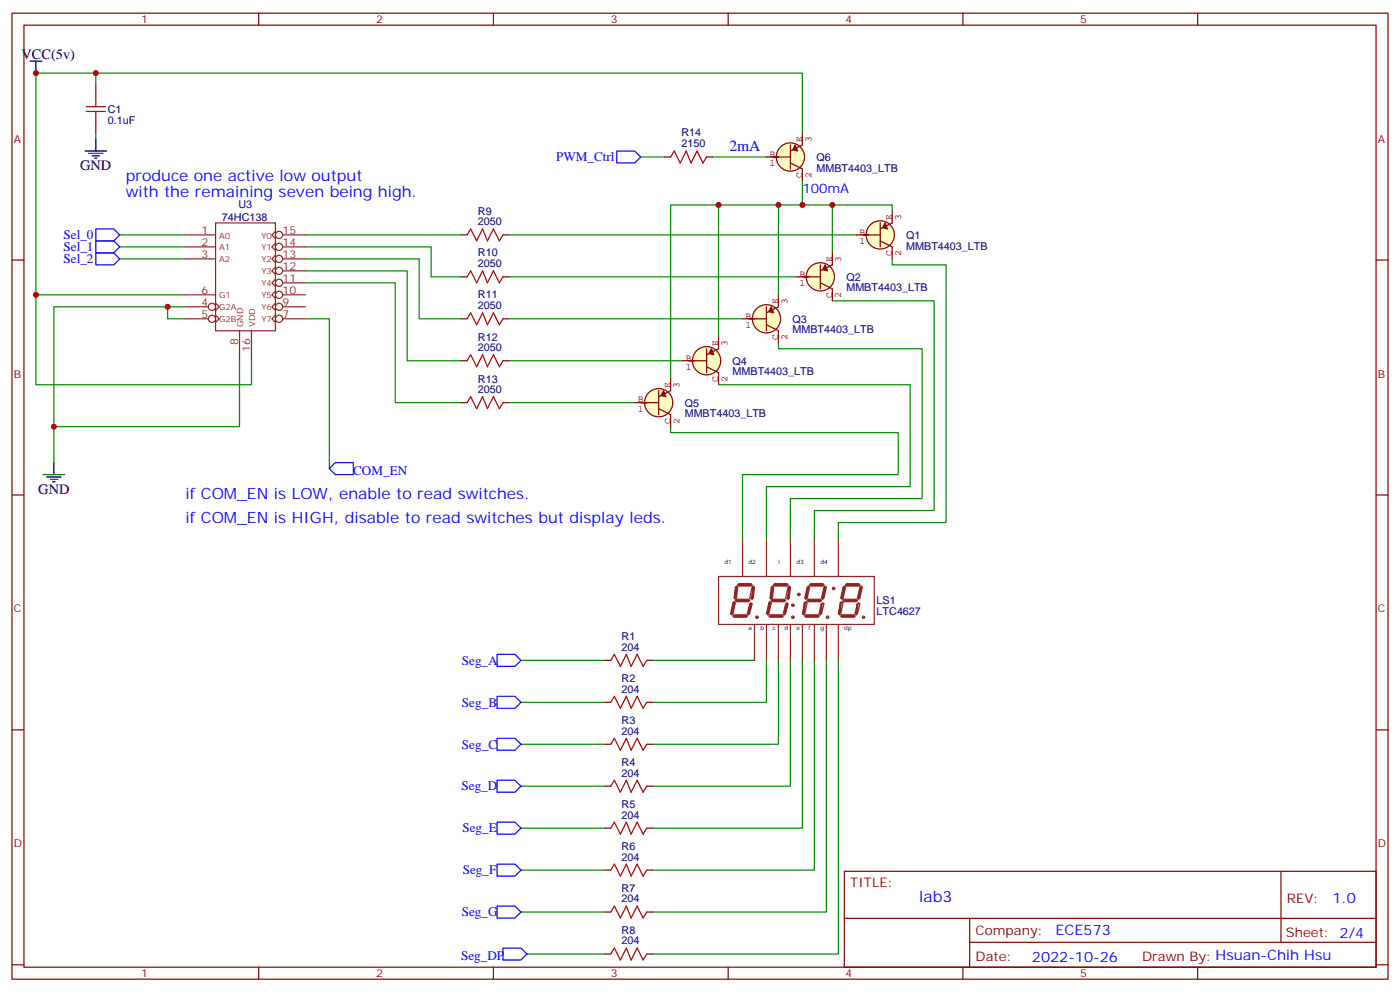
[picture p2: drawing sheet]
<svg xmlns="http://www.w3.org/2000/svg" width="412mm" height="292mm" viewBox="0 0 412 292" stroke-linecap="round" stroke-linejoin="round" font-family="sans-serif">
<g fill="none" stroke="#870000" stroke-width=".35">
<path d="M3.5 3.9h405.4v284.3h-405.4zM7.1 7.4h398.2v277.3h-398.2zM76.2 3.9v3.5M145.3 3.9v3.5M214.5 3.9v3.5M283.6 3.9v3.5M352.8 3.9v3.5M28.2 25v3.6M28.2 35.6v3.6M195.8 46.2h1.8M208.1 46.2h1.8M3.5 76.6h3.6"/>
<path d="M405.3 76.6h3.6M3.5 145.7h3.6M405.3 145.7h3.6M3.5 214.8h3.6M405.3 214.8h3.6M248.7 256.5h156.6v28.2h-156.6zM377.3 256.5v20.9M248.7 270.3h156.5M285.6 277.4h119.6M285.6 270.3v14.1M3.5 284h3.6M76.2 284.7v3.5"/>
<path d="M145.3 284.7v3.5M214.5 284.7v3.5M283.6 284.7v3.5M352.8 284.7v3.5M405.3 284h3.6"/>
</g>
<g fill="none" stroke="#008700" stroke-width=".35">
<path d="M28.2 21.5h208.2v17.7M28.2 39.2v1.7M188.7 46.2h7.1M209.9 46.2h15.9M236.4 53.3v7M149.9 69.1h102.3M211.7 60.3v38.8M229.3 60.3v26.5M245.2 60.3v14.1M262.8 62.1v-1.8h-65.2v51.2M262.8 76.2v1.8h15.9v75.8h-31.8v5.3M90 93.8h7v44.1"/>
<path d="M149.9 93.8h68.8M149.9 81.5h84.7M245.2 88.5h30v61.8h-35.3v8.8M149.9 118.5h37.1M149.9 106.2h51.2M211.7 113.2h56.4v30h-42.3v15.9M229.3 100.9v1.8h42.3v44.1h-38.8v12.3M197.6 125.6v1.8h67v12.3h-45.9v19.4"/>
</g>
<path d="M181.7 44.4h5.3l1.7 1.8-1.7 1.8h-5.3zM98.8 136.2h5.3v3.5h-5.3l-1.8-1.8z" fill="none" stroke="#00f" stroke-width=".35"/>
<path d="M25 44.4h6.4M26.1 45.2h4.2M27.2 45.9h2.1M27.9 46.6h.7M28.2 40.9v3.5" fill="none" stroke="#000" stroke-width=".35"/>
<path d="M25.4 31.4h5.6M25.4 32.8h5.6M28.2 28.6v2.8M28.2 32.8v2.8M197.6 46.2l1-1.8 1.8 3.6 1.7-3.6 1.5 3.6 1.7-3.6 1.8 3.6 1-1.8" fill="none" stroke="#a10000" stroke-width=".35"/>
<circle cx="232.8" cy="46.2" r="4.2" fill="#ffffc2" stroke="#850000" stroke-width=".35"/>
<path d="M234.2 42.7l.7 1.7-1.4-.3z" fill="#850000" stroke="#850000" stroke-width=".35"/>
<path d="M236.4 39.2v3.5l-3.6 1.7M225.8 46.2h7M232.8 48l3.6 1.7v3.6M232.8 42.7v7" fill="none" stroke="#850000" stroke-width=".35"/>
<circle cx="194" cy="118.5" r="4.2" fill="#ffffc2" stroke="#850000" stroke-width=".35"/>
<path d="M195.4 115l.7 1.8-1.4-.4z" fill="#850000" stroke="#850000" stroke-width=".35"/>
<path d="M187 118.5h7M194 115v7.1M197.6 111.5v3.5l-3.6 1.8M194 120.3l3.6 1.8v3.5" fill="none" stroke="#850000" stroke-width=".35"/>
<circle cx="208.1" cy="106.2" r="4.2" fill="#ffffc2" stroke="#850000" stroke-width=".35"/>
<path d="M209.5 102.7l.8 1.7-1.5-.3z" fill="#850000" stroke="#850000" stroke-width=".35"/>
<path d="M211.7 99.1v3.6l-3.6 1.7M201.1 106.2h7M208.1 107.9l3.6 1.8v3.5M208.1 102.7v7" fill="none" stroke="#850000" stroke-width=".35"/>
<circle cx="225.8" cy="93.8" r="4.2" fill="#ffffc2" stroke="#850000" stroke-width=".35"/>
<path d="M227.2 90.3l.7 1.8-1.4-.4z" fill="#850000" stroke="#850000" stroke-width=".35"/>
<path d="M218.7 93.8h7.1M225.8 95.6l3.5 1.8v3.5M225.8 90.3v7.1M229.3 86.8v3.5l-3.5 1.8" fill="none" stroke="#850000" stroke-width=".35"/>
<circle cx="241.7" cy="81.5" r="4.2" fill="#ffffc2" stroke="#850000" stroke-width=".35"/>
<path d="M243.1 78l.7 1.7-1.4-.3z" fill="#850000" stroke="#850000" stroke-width=".35"/>
<path d="M241.7 78v7M245.2 74.4v3.6l-3.5 1.7M234.6 81.5h7.1M241.7 83.3l3.5 1.7v3.5" fill="none" stroke="#850000" stroke-width=".35"/>
<circle cx="259.3" cy="69.1" r="4.2" fill="#ffffc2" stroke="#850000" stroke-width=".35"/>
<path d="M260.7 65.6l.7 1.8-1.4-.4z" fill="#850000" stroke="#850000" stroke-width=".35"/>
<path d="M252.2 69.1h7.1M259.3 70.9l3.5 1.8v3.5M259.3 65.6v7.1M262.8 62.1v3.5l-3.5 1.8" fill="none" stroke="#850000" stroke-width=".35"/>
<g fill="none" stroke="#008700" stroke-width=".35">
<path d="M28.2 25v-3.5h-17.6v91.7h63.5v-7M35.3 69.1h19.4M35.3 76.2h19.4M35.3 72.7h19.4M90 79.7h29.9v26.5h15.9M90 76.2h33.5v17.6h12.3M90 72.7h37v8.8h8.8M90 69.1h45.8M10.6 86.8h44.1M49.4 90.3v3.5h5.3M54.7 90.3h-38.8v45.9M90 83.3h26.4v35.2h19.4"/>
<path d="M70.6 106.2v19.4h-54.7M153.5 194.4h24.7M192.3 194.4h29.9M225.8 194.4v12.3h-33.5M229.3 194.4v24.7h-37M232.8 194.4v37h-40.5M236.4 194.4v49.4h-44.1M239.9 194.4v61.7h-47.6M243.4 194.4v74.1h-51.1M246.9 194.4v86.4h-54.6M153.5 206.7h24.7M153.5 219.1h24.7"/>
<path d="M153.5 231.4h24.7M153.5 243.8h24.7M153.5 256.1h24.7M153.5 268.5h24.7M155.2 280.8h23"/>
</g>
<g fill="none" stroke="#a10000" stroke-width=".35">
<path d="M137.6 69.1l1-1.7 1.8 3.5 1.8-3.5 1.4 3.5 1.7-3.5 1.8 3.5 1.1-1.8M137.6 93.8l1-1.7 1.8 3.5 1.8-3.5 1.4 3.5 1.7-3.5 1.8 3.5 1.1-1.8M137.6 81.5l1-1.8 1.8 3.6 1.8-3.6 1.4 3.6 1.7-3.6 1.8 3.6 1.1-1.8M137.6 118.5l1-1.7 1.8 3.5 1.8-3.5 1.4 3.5 1.7-3.5 1.8 3.5 1.1-1.8M137.6 106.2l1-1.8 1.8 3.5 1.8-3.5 1.4 3.5 1.7-3.5 1.8 3.5 1.1-1.7M179.9 194.4l1.1-1.8 1.7 3.5 1.8-3.5 1.4 3.5 1.8-3.5 1.7 3.5 1.1-1.7M179.9 219.1l1.1-1.8 1.7 3.5 1.8-3.5 1.4 3.5 1.8-3.5 1.7 3.5 1.1-1.7M179.9 206.7l1.1-1.7 1.7 3.5 1.8-3.5 1.4 3.5 1.8-3.5 1.7 3.5 1.1-1.8M179.9 231.4l1.1-1.7 1.7 3.5 1.8-3.5 1.4 3.5 1.8-3.5 1.7 3.5 1.1-1.8M179.9 256.1l1.1-1.7 1.7 3.5 1.8-3.5 1.4 3.5 1.8-3.5 1.7 3.5 1.1-1.8M179.9 243.8l1.1-1.8 1.7 3.5 1.8-3.5 1.4 3.5 1.8-3.5 1.7 3.5 1.1-1.7M179.9 268.5l1.1-1.8 1.7 3.5 1.8-3.5 1.4 3.5 1.8-3.5 1.7 3.5 1.1-1.7"/>
<path d="M179.9 280.8l1.1-1.8 1.7 3.6 1.8-3.6 1.4 3.6 1.8-3.6 1.7 3.6 1.1-1.8"/>
</g>
<g fill="none" stroke="#870000" stroke-width=".35">
<path d="M135.8 69.1h1.8M148.2 69.1h1.7M135.8 93.8h1.8M135.8 81.5h1.8M148.2 93.8h1.7M148.2 81.5h1.7M135.8 118.5h1.8M135.8 106.2h1.8M148.2 118.5h1.7M148.2 106.2h1.7M178.2 194.4h1.7M190.5 194.4h1.8"/>
<path d="M178.2 219.1h1.7M178.2 206.7h1.7M190.5 219.1h1.8M190.5 206.7h1.8M178.2 231.4h1.7M190.5 231.4h1.8M178.2 256.1h1.7M178.2 243.8h1.7M190.5 256.1h1.8M190.5 243.8h1.8M178.2 268.5h1.7M190.5 268.5h1.8"/>
<path d="M178.2 280.8h1.7M190.5 280.8h1.8"/>
</g>
<path d="M8.8 18h3.5M10.6 18v3.5M12.7 139.7h6.3M15.9 136.2v3.5M13.8 140.4h4.2M14.8 141.1h2.1M15.5 141.8h.7" fill="none" stroke="#000" stroke-width=".35"/>
<path d="M28.2 74.4h5.3l1.8 1.8-1.8 1.8h-5.3zM28.2 70.9h5.3l1.8 1.8-1.8 1.7h-5.3zM28.2 67.4h5.3l1.8 1.7-1.8 1.8h-5.3zM146.4 192.6h5.3l1.8 1.8-1.8 1.7h-5.3zM146.4 217.3h5.3l1.8 1.8-1.8 1.7h-5.3zM146.4 205h5.3l1.8 1.7-1.8 1.8h-5.3zM146.4 229.7h5.3l1.8 1.7-1.8 1.8h-5.3zM146.4 254.4h5.3l1.8 1.7-1.8 1.8h-5.3zM146.4 242h5.3l1.8 1.8-1.8 1.7h-5.3zM146.4 266.7h5.3l1.8 1.8-1.8 1.7h-5.3zM148.2 279h5.3l1.7 1.8-1.7 1.8h-5.3z" fill="none" stroke="#00f" stroke-width=".35"/>
<g fill="none" stroke="#8c2424" stroke-width=".35">
<path d="M54.7 69.1h8.8M54.7 72.7h8.8M54.7 76.2h8.8M63.5 65.6h17.6v31.8h-17.6zM81.1 78.7l-1 1 1 1.1M81.1 75.1l-1 1.1 1 1.1M81.1 71.6l-1 1.1 1 1M81.1 68.1l-1 1 1 1.1M83.3 69.1h6.7M83.3 72.7h6.7M83.3 76.2h6.7M83.3 79.7h6.7"/>
<path d="M54.7 90.3h6.7M54.7 93.8h6.7M54.7 86.8h8.8M63.5 89.3l1.1 1-1.1 1.1M63.5 92.8l1.1 1-1.1 1.1M70.6 97.4v8.8M74.1 97.4v8.8M81.1 92.8l-1 1 1 1.1M81.1 89.3l-1 1 1 1.1M81.1 85.7l-1 1.1 1 1M81.1 82.2l-1 1.1 1 1M83.3 90.3h6.7"/>
<path d="M83.3 93.8h6.7M83.3 86.8h6.7M83.3 83.3h6.7M218.7 159.1v10.6M225.8 159.1v10.6M232.8 159.1v10.6M239.9 159.1v10.6M246.9 159.1v10.6M211.7 169.7h45.8v14.1h-45.8zM216.3 177.1l.3 .3-.7 3.2-.4 .4-.3-.4 .7-3.2zM216.6 176.7l.7-.3h3.2l.3 .3-.3 .4h-3.5zM216.6 172.9l.4-.4 .3 .4-.3 3.1-.4 .4-.3-.4z"/>
<path d="M217.3 172.2l.4-.4h3.5l.3 .4-.3 .3h-3.5zM220.8 177.8l.4-.4 .3 .4-.7 2.8-.3 .4-.4-.4zM221.9 172.5l.3 .4-.3 3.1-.4 .4-.7-.4 .7-3.1zM226.8 177.1l.4 .3-.7 3.2-.4 .4-.3-.4 .7-3.2zM227.2 172.9l.3-.4 .4 .4-.4 3.1-.3 .4-.4-.4zM227.2 176.7l.7-.3h3.2l.3 .3-.3 .4h-3.6zM227.9 172.2l.3-.4h3.6l.3 .4-.3 .3h-3.6zM231.4 177.8l.4-.4 .3 .4-.7 2.8-.3 .4-.4-.4zM232.1 172.9l.4-.4 .3 .4-.3 3.1-.4 .4-.7-.4zM233.2 178.2h.3M234.9 175h.4M237.1 177.4l.3-.3 .4 .3-.7 3.2-.4 .4-.3-.4z"/>
<path d="M238.1 176.4h3.6l.3 .3-.3 .4h-3.6l-.3-.4zM238.1 172.5l.4 .4-.7 3.1-.4 .4-.3-.4 .7-3.1zM238.5 172.2l.3-.4h3.6l.3 .4-.3 .3h-3.6zM242 177.8l.4-.4 .3 .4-.7 2.8-.3 .4-.4-.4zM242.7 172.9l.4-.4 .3 .4-.7 3.1-.3 .4-.4-.4zM245.5 173.2h.4M247.6 177.4l.4-.3 .4 .3-.8 3.2-.3 .4-.4-.4zM248.4 172.9l.3-.4 .4 .4-.7 3.1-.4 .4-.4-.4zM248.7 176.4h3.5l.4 .3-.4 .4h-3.5l-.3-.4zM249.1 172.2l.3-.4h3.5l.4 .4-.4 .3h-3.5zM252.6 177.8l.3-.4 .4 .4-.7 2.8-.4 .4-.3-.4zM253.3 172.9l.3-.4 .4 .4-.7 3.1-.4 .4-.3-.4z"/>
<path d="M215.9 181.3l.4-.3h3.5l.3 .3-.3 .4h-3.5zM222.2 183.8v10.6M222.6 181.7h.4M225.8 183.8v10.6M226.5 181.3l.3-.3h3.6l.3 .3-.3 .4h-3.6zM229.3 183.8v10.6M232.8 183.8v10.6M233.2 181.7h.3M236.4 183.8v10.6M237.1 181.3l.3-.3h3.5l.4 .3-.4 .4h-3.5zM239.9 183.8v10.6M243.4 183.8v10.6"/>
<path d="M243.8 181.7h.3M246.9 183.8v10.6M247.6 181.3l.4-.3h3.5l.4 .3-.4 .4h-3.5zM254.4 181.7h.3"/>
<circle cx="82.2" cy="79.7" r="1.06"/>
<circle cx="82.2" cy="76.2" r="1.06"/>
<circle cx="82.2" cy="72.7" r="1.06"/>
<circle cx="82.2" cy="69.1" r="1.06"/>
<circle cx="62.4" cy="90.3" r="1.06"/>
<circle cx="62.4" cy="93.8" r="1.06"/>
<circle cx="82.2" cy="90.3" r="1.06"/>
<circle cx="82.2" cy="83.3" r="1.06"/>
<circle cx="82.2" cy="86.8" r="1.06"/>
<circle cx="82.2" cy="93.8" r="1.06"/>
<circle cx="233.5" cy="178.2" r=".35"/>
<circle cx="235.3" cy="175" r=".35"/>
<circle cx="245.5" cy="173.2" r=".35"/>
<circle cx="223" cy="181.7" r=".35"/>
<circle cx="233.5" cy="181.7" r=".35"/>
<circle cx="243.8" cy="181.7" r=".35"/>
<circle cx="254.4" cy="181.7" r=".35"/>
</g>
<g fill="none" stroke="#8c2424" stroke-width=".71">
<path d="M216.3 177.4l-.8 3.2M217 176.7h3.5M217 172.9l-.4 3.1M217.7 172.2h3.5M221.2 177.8l-.7 2.8M221.9 172.9l-.4 3.1M226.8 177.4l-.7 3.2M227.5 172.9l-.3 3.1M227.5 176.7h3.6M228.2 172.2h3.6M231.8 177.8l-.7 2.8M232.5 172.9l-.4 3.1"/>
<path d="M237.1 177.4l-.4 3.2M238.1 176.7h3.6M238.1 172.9l-.7 3.1M238.8 172.2h3.6M242 177.8l-.3 2.8M243.1 172.9l-.7 3.1M247.6 177.4l-.3 3.2M248.7 176.7h3.5M248.7 172.9l-.7 3.1M249.4 172.2h3.5M252.6 177.8l-.4 2.8M253.6 172.9l-.7 3.1"/>
<path d="M216.6 181.3h3.2M227.2 181.3h3.2M237.4 181.3h3.5M248 181.3h3.5"/>
</g>
<g fill="#c00">
<circle cx="28.2" cy="21.5" r=".88"/>
<circle cx="10.6" cy="21.5" r=".88"/>
<circle cx="10.6" cy="86.8" r=".88"/>
<circle cx="236.4" cy="60.3" r=".88"/>
<circle cx="245.2" cy="60.3" r=".88"/>
<circle cx="229.3" cy="60.3" r=".88"/>
<circle cx="211.7" cy="60.3" r=".88"/>
<circle cx="15.9" cy="125.6" r=".88"/>
<circle cx="49.4" cy="90.3" r=".88"/>
</g>
<g font-size="4.6" fill="#00f">
<text x="214.8" y="44.4">2mA</text>
<text x="37" y="53.3">produce one active low output</text>
<text x="37" y="57.9">with the remaining seven being high.</text>
<text x="54.7" y="146.8">if COM_EN is LOW, enable to read switches.</text>
<text x="54.7" y="153.8">if COM_EN is HIGH, disable to read switches but display leds.</text>
<text x="270.8" y="265.5">lab3</text>
</g>
<g font-size="4.2">
<text x="6.3" y="17.3">VCC(5v)</text>
<text x="23.6" y="50.1">GND</text>
<text x="11.3" y="145.3">GND</text>
</g>
<g font-size="4.2" fill="#00f">
<text x="392.5" y="265.7">1.0</text>
<text x="310.9" y="275.3">ECE573</text>
<text x="304" y="283.1">2022-10-26</text>
</g>
<g font-size="3.9" fill="#00f">
<text x="163.8" y="47.4">PWM_Ctrl</text>
<text x="236.4" y="56.8">100mA</text>
<text x="18.7" y="70.4">Sel_0</text>
<text x="18.7" y="77.5">Sel_2</text>
<text x="18.7" y="73.9">Sel_1</text>
<text x="104" y="139.7">COM_EN</text>
<text x="136" y="195.6">Seg_A</text>
<text x="136.1" y="208">Seg_B</text>
<text x="136.1" y="220.3">Seg_C</text>
<text x="136" y="232.7">Seg_D</text>
<text x="136.2" y="245">Seg_E</text>
<text x="136.3" y="257.4">Seg_F</text>
<text x="136" y="269.7">Seg_G</text>
<text x="135.8" y="282.6">Seg_DP</text>
</g>
<g font-size="3.9" fill="#800">
<text x="250.5" y="261.1">TITLE:</text>
<text x="379.1" y="265.7">REV:</text>
<text x="287.4" y="275.3">Company:</text>
<text x="378.7" y="275.9">Sheet: 2/4</text>
<text x="287.4" y="282.9">Date:</text>
<text x="336.4" y="283">Drawn By: Hsuan-Chih Hsu</text>
</g>
<g font-size="3.2" fill="#800">
<text x="41.6" y="6.9">1</text>
<text x="110.8" y="6.9">2</text>
<text x="179.9" y="6.9">3</text>
<text x="249.1" y="6.9">4</text>
<text x="318.2" y="6.9">5</text>
<text x="4.1" y="42">A</text>
<text x="405.9" y="42">A</text>
<text x="4.1" y="111.1">B</text>
<text x="405.9" y="111.1">B</text>
<text x="4.1" y="180.3">C</text>
<text x="405.9" y="180.3">C</text>
<text x="4.1" y="249.4">D</text>
<text x="405.9" y="249.4">D</text>
<text x="41.6" y="287.7">1</text>
<text x="110.8" y="287.7">2</text>
<text x="179.9" y="287.7">3</text>
<text x="249.1" y="287.7">4</text>
<text x="318.2" y="287.7">5</text>
</g>
<g font-size="3.2" fill="#000080">
<text x="31.8" y="33.2">C1</text>
<text x="31.7" y="36.5">0.1uF</text>
<text x="200.7" y="40.2">R14</text>
<text x="200.7" y="43.4">2150</text>
<text x="240.5" y="47.4">Q6</text>
<text x="240.5" y="50.5">MMBT4403_LTB</text>
<text x="65.4" y="65">74HC138</text>
<text x="70.2" y="61.2">U3</text>
<text x="140.8" y="63.1">R9</text>
<text x="140.8" y="66.3">2050</text>
<text x="267" y="70.3">Q1</text>
<text x="140.8" y="75.5">R10</text>
<text x="267" y="73.4">MMBT4403_LTB</text>
<text x="140.8" y="78.7">2050</text>
<text x="249.3" y="82.7">Q2</text>
<text x="140.8" y="87.8">R11</text>
<text x="249.3" y="85.8">MMBT4403_LTB</text>
<text x="140.8" y="91">2050</text>
<text x="233.4" y="95">Q3</text>
<text x="140.8" y="100.2">R12</text>
<text x="233.4" y="98.1">MMBT4403_LTB</text>
<text x="140.8" y="103.4">2050</text>
<text x="215.8" y="107.4">Q4</text>
<text x="140.8" y="112.6">R13</text>
<text x="215.8" y="110.5">MMBT4403_LTB</text>
<text x="140.8" y="115.7">2050</text>
<text x="201.7" y="119.7">Q5</text>
<text x="201.7" y="122.8">MMBT4403_LTB</text>
<text x="258.2" y="177.8">LS1</text>
<text x="258.2" y="181">LTC4627</text>
<text x="183.1" y="191.6">204</text>
<text x="183.1" y="188.4">R1</text>
<text x="183.1" y="203.9">204</text>
<text x="183.1" y="200.7">R2</text>
<text x="183.1" y="213.1">R3</text>
<text x="183.1" y="216.3">204</text>
<text x="183.1" y="225.4">R4</text>
<text x="183.1" y="228.6">204</text>
<text x="183.1" y="237.8">R5</text>
<text x="183.1" y="240.9">204</text>
<text x="183.1" y="250.1">R6</text>
<text x="183.1" y="253.3">204</text>
<text x="183.1" y="262.5">R7</text>
<text x="183.1" y="265.6">204</text>
<text x="183.1" y="274.8">R8</text>
<text x="183.1" y="278">204</text>
</g>
<g font-size="3.2" fill="#8d2323">
<text x="59.4" y="68.8">1</text>
<text x="83.3" y="68.8">15</text>
<text x="59.4" y="72.3">2</text>
<text x="59.4" y="75.8">3</text>
<text x="83.3" y="75.8">13</text>
<text x="83.3" y="72.3">14</text>
<text x="83.3" y="82.9">11</text>
<text x="83.3" y="79.4">12</text>
<text x="59.4" y="90">4</text>
<text x="59.4" y="86.4">6</text>
<text x="83.3" y="90">9</text>
<text x="83.3" y="86.4">10</text>
<text x="59.4" y="93.5">5</text>
<text x="83.3" y="93.5">7</text>
<text x="70.2" y="101.5" transform="rotate(-90 70.2 101.5)">8</text>
<text x="73.7" y="103.5" transform="rotate(-90 73.7 103.5)">16</text>
</g>
<g font-size="2.8" fill="#840000">
<text x="236.3" y="41.8" transform="rotate(-90 236.3 41.8)">E</text>
<text x="239" y="41.8" transform="rotate(-90 239 41.8)">3</text>
<text x="226.7" y="46.1">B</text>
<text x="226.7" y="48.9">1</text>
<text x="236.3" y="52.4" transform="rotate(-90 236.3 52.4)">C</text>
<text x="239" y="52.4" transform="rotate(-90 239 52.4)">2</text>
<text x="262.7" y="64.7" transform="rotate(-90 262.7 64.7)">E</text>
<text x="265.5" y="64.7" transform="rotate(-90 265.5 64.7)">3</text>
<text x="253.2" y="69.1">B</text>
<text x="253.2" y="71.8">1</text>
<text x="245.1" y="77" transform="rotate(-90 245.1 77)">E</text>
<text x="247.8" y="77" transform="rotate(-90 247.8 77)">3</text>
<text x="262.7" y="75.3" transform="rotate(-90 262.7 75.3)">C</text>
<text x="265.5" y="75.3" transform="rotate(-90 265.5 75.3)">2</text>
<text x="235.5" y="81.4">B</text>
<text x="229.2" y="89.4" transform="rotate(-90 229.2 89.4)">E</text>
<text x="232" y="89.4" transform="rotate(-90 232 89.4)">3</text>
<text x="235.5" y="84.1">1</text>
<text x="245.1" y="87.6" transform="rotate(-90 245.1 87.6)">C</text>
<text x="247.8" y="87.6" transform="rotate(-90 247.8 87.6)">2</text>
<text x="219.6" y="93.8">B</text>
<text x="211.6" y="101.7" transform="rotate(-90 211.6 101.7)">E</text>
<text x="214.3" y="101.7" transform="rotate(-90 214.3 101.7)">3</text>
<text x="219.6" y="96.5">1</text>
<text x="229.2" y="100" transform="rotate(-90 229.2 100)">C</text>
<text x="232" y="100" transform="rotate(-90 232 100)">2</text>
<text x="202" y="106.1">B</text>
<text x="202" y="108.8">1</text>
<text x="211.6" y="112.3" transform="rotate(-90 211.6 112.3)">C</text>
<text x="214.3" y="112.3" transform="rotate(-90 214.3 112.3)">2</text>
<text x="187.9" y="118.5">B</text>
<text x="197.5" y="114.1" transform="rotate(-90 197.5 114.1)">E</text>
<text x="200.2" y="114.1" transform="rotate(-90 200.2 114.1)">3</text>
<text x="187.9" y="121.2">1</text>
<text x="197.5" y="124.7" transform="rotate(-90 197.5 124.7)">C</text>
<text x="200.2" y="124.7" transform="rotate(-90 200.2 124.7)">2</text>
</g>
<g font-size="2.5" fill="#8d2323">
<text x="64.6" y="70.2">A0</text>
<text x="77" y="70.2">Y0</text>
<text x="64.6" y="73.7">A1</text>
<text x="64.6" y="77.3">A2</text>
<text x="77" y="77.3">Y2</text>
<text x="77" y="73.7">Y1</text>
<text x="77" y="80.8">Y3</text>
<text x="64.6" y="87.8">G1</text>
<text x="77" y="87.8">Y5</text>
<text x="77" y="84.3">Y4</text>
<text x="64.6" y="91.4">G2A</text>
<text x="64.6" y="94.9">G2B</text>
<text x="77" y="94.9">Y7</text>
<text x="77" y="91.4">Y6</text>
<text x="71.6" y="96.3" transform="rotate(-90 71.6 96.3)">GND</text>
<text x="75.1" y="96.3" transform="rotate(-90 75.1 96.3)">VDD</text>
</g>
<g font-size="1.8">
<text x="213.4" y="166.2">d1</text>
<text x="220.5" y="166.2">d2</text>
<text x="229.3" y="166.2">l</text>
<text x="234.6" y="166.2">d3</text>
<text x="241.7" y="166.2">d4</text>
<text x="220.5" y="185.6">a</text>
<text x="224" y="185.6">b</text>
<text x="227.5" y="185.6">c</text>
<text x="231.1" y="185.6">d</text>
<text x="234.6" y="185.6">e</text>
<text x="238.1" y="185.6">f</text>
<text x="241.7" y="185.6">g</text>
<text x="248.7" y="185.6">dp</text>
</g>
</svg>
